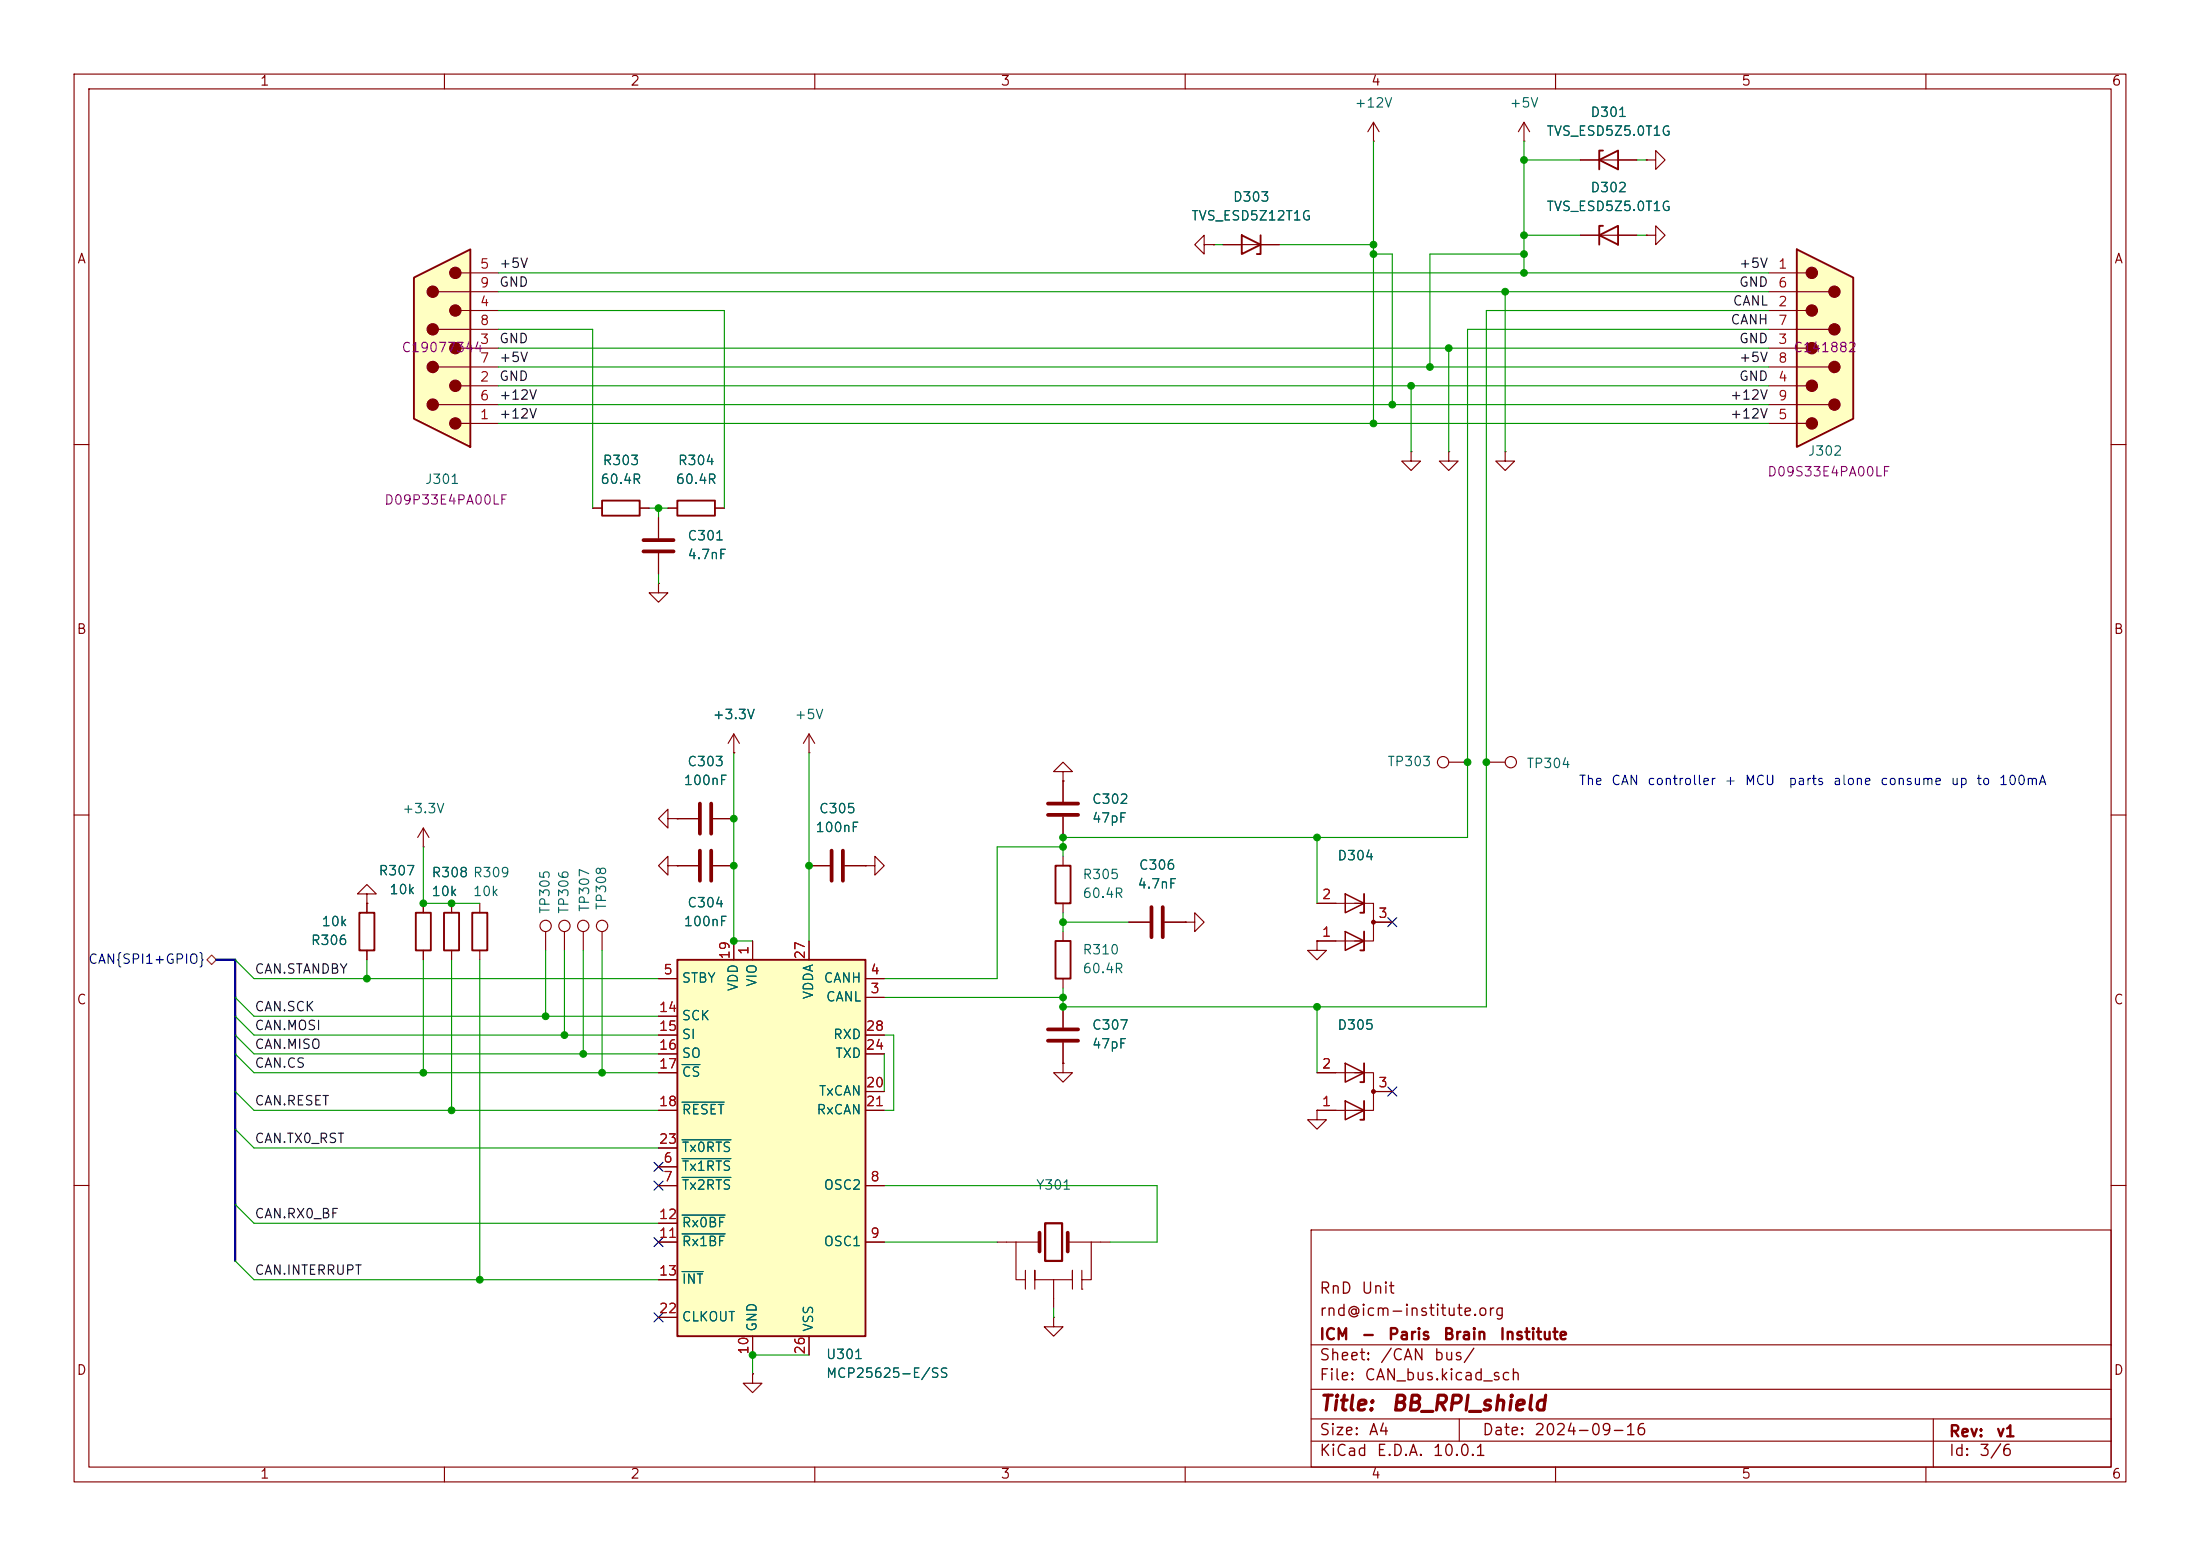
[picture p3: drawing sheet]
<svg xmlns="http://www.w3.org/2000/svg" width="297mm" height="210mm" viewBox="0 0 297 210" stroke-linecap="round" stroke-linejoin="round" font-family="sans-serif">
<g fill="none" stroke="#840000" stroke-width=".15">
<path d="M10 10h277v190h-277zM12 12h273v186h-273zM60 10v2M110 10v2M160 10v2M210 10v2M260 10v2M213.4 21.6h7.6M213.4 31.8h7.6M222.2 21.6h1.3v-1.3l1.3 1.3-1.3 1.3v-1.3M222.2 21.6h.1M222.2 31.8h1.3v-1.3l1.3 1.3-1.3 1.2v-1.2"/>
<path d="M222.2 31.8h.1M10 60h2M285 60h2M109.2 99.1l-.7 1.2M109.2 99.1l.8 1.2M109.2 99.1v2.5M10 110h2M57.1 114.3h.1M57.1 111.8v2.5M57.1 111.8l-.7 1.2M57.1 111.8l.8 1.2M91.4 110.5h2.8"/>
<path d="M96.3 110.5h2.8M109.2 101.6h.1M143.5 104.1h1.3l-1.3-1.2-1.3 1.2h1.3v1.3M143.5 105.4h.1M195.6 102.9h2.5M285 110h2M49.5 120.7h1.3l-1.3-1.3-1.2 1.3h1.2v1.2M49.5 121.9h.1M49.5 121.9v1.3M49.5 128.3v1.2M57.1 121.9v1.3M57.1 128.3v1.2"/>
<path d="M61 121.9v1.3M61 128.3v1.2M143.5 125.7v1.3M143.5 132.1v1.3M143.5 135.9v2.8M152.4 124.5h2.8M157.2 124.5h2.8M160 124.5h1.3v-1.3l1.3 1.3-1.3 1.2v-1.2M160 124.5h.1M177.8 127h6.3M177.8 121.9h6.3M182.9 121.9h2.5v5.1h-2.5"/>
<path d="M185.4 124.5h2.6M143.5 140.7v2.8M10 160h2M177 166h108v32h-108zM285 160h2M60 198v2M110 198v2M160 198v2M177 194.5h108M177 191.5h108M177 187.5h108M177 181.5h108"/>
<path d="M197 191.5v3M210 198v2M260 198v2M261 191.5v6.5"/>
<circle cx="194.8" cy="102.9" r=".76"/>
</g>
<path d="M215.9 21.6l2.5-1.3v2.6zM215.9 31.8l2.5-1.3v2.5zM216.4 20.3h-.5v2.6M216.4 30.5h-.5v2.5M48.5 123.2h2v5.1h-2zM56.1 123.2h2.1v5.1h-2.1zM59.9 123.2h2.1v5.1h-2.1zM142.5 127h2v5.1h-2zM184.1 125.7v2.6h-.5M184.1 120.7v2.5h-.5" fill="none" stroke="#840000" stroke-width=".25"/>
<path d="M94.5 108.5v4M96 108.5v4M141.5 138.9h4M155.4 122.4v4.1M157 122.4v4.1M141.5 140.5h4" fill="none" stroke="#840000" stroke-width=".51"/>
<circle cx="185.4" cy="124.5" r=".25" fill="#840000" stroke="#840000" stroke-width=".15"/>
<path d="M181.6 125.7l2.5 1.3-2.5 1.3zM181.6 120.7l2.5 1.2-2.5 1.3z" fill="none" stroke="#840000" stroke-width=".2"/>
<path d="M242.6 33.7l7.6 3.8v19l-7.6 3.8z" fill="#ffffc2"/>
<g fill="none" stroke="#840000" stroke-width=".15">
<path d="M205.7 19.1h.1M205.7 16.5l-.7 1.3M205.7 16.5l.8 1.3M205.7 16.5v2.6M238.8 39.4h8.1M238.8 36.8h5M238.8 57.2h5M238.8 54.6h8.1M238.8 52.1h5M238.8 49.5h8.1M238.8 47h5M238.8 44.5h8.1"/>
<path d="M238.8 41.9h5M80 68.6h1.3M86.4 68.6h1.2M88.9 78.7v1.3h1.3l-1.3 1.3-1.3-1.3h1.3M88.9 78.7h.1M88.9 69.9v2.7M88.9 74.7v2.8M90.2 68.6h1.2M96.5 68.6h1.3M190.5 61v1.2h1.3l-1.3 1.3-1.3-1.3h1.3M190.5 61h.1M195.6 61v1.2h1.2l-1.2 1.3-1.3-1.3h1.3"/>
<path d="M195.6 61h.1M203.2 61v1.2h1.3l-1.3 1.3-1.3-1.3h1.3M203.2 61h.1M99.1 99.1l-.8 1.2M99.1 99.1l.7 1.2M99.1 99.1v2.5M90.2 116.8v-1.2l-1.3 1.2 1.3 1.3v-1.3h1.2M90.2 110.5v-1.3l-1.3 1.3 1.3 1.3v-1.3h1.2M91.4 116.8h.1M91.4 110.5h.1M91.4 116.8h2.8M96.3 116.8h2.8"/>
<path d="M99.1 101.6h.1M109.2 116.8h2.8M114 116.8h2.8M116.8 116.8h1.3v-1.2l1.3 1.2-1.3 1.3v-1.3M116.8 116.8h.1M143.5 115.6v1.2M143.5 121.9v1.3M177.8 127v1.3h1.3l-1.3 1.2-1.3-1.2h1.3M177.8 127h.1M177.8 149.9v1.2h1.3l-1.3 1.3-1.3-1.3h1.3M177.8 149.9h.1M177.8 149.9h6.3"/>
<path d="M177.8 144.8h6.3M182.9 144.8h2.5v5.1h-2.5M185.4 147.3h2.6M101.6 185.4v1.3h1.3l-1.3 1.3-1.3-1.3h1.3M101.6 185.4h.1"/>
</g>
<path d="M242.6 33.7l7.6 3.8v19l-7.6 3.8zM81.3 67.6h5.1v2h-5.1zM91.4 67.6h5.1v2h-5.1zM142.5 116.8h2v5.1h-2zM184.1 148.6v2.5h-.5M184.1 143.5v2.6h-.5" fill="none" stroke="#840000" stroke-width=".25"/>
<g fill="#840000" stroke="#840000" stroke-width=".15">
<circle cx="244.6" cy="57.1" r=".76"/>
<circle cx="244.6" cy="52.1" r=".76"/>
<circle cx="244.6" cy="47" r=".76"/>
<circle cx="244.6" cy="41.9" r=".76"/>
<circle cx="244.6" cy="36.8" r=".76"/>
<circle cx="247.6" cy="54.6" r=".76"/>
<circle cx="247.6" cy="49.5" r=".76"/>
<circle cx="247.6" cy="44.4" r=".76"/>
<circle cx="247.6" cy="39.4" r=".76"/>
<circle cx="185.4" cy="147.3" r=".25"/>
</g>
<path d="M86.9 72.9h4M86.9 74.4h4M94.5 114.8v4.1M96 114.8v4.1M112.3 114.8v4.1M113.8 114.8v4.1" fill="none" stroke="#840000" stroke-width=".51"/>
<path d="M181.6 148.6l2.5 1.3-2.5 1.2zM181.6 143.5l2.5 1.3-2.5 1.3z" fill="none" stroke="#840000" stroke-width=".2"/>
<path d="M55.9 37.5l7.6-3.8v26.6l-7.6-3.8z" fill="#ffffc2"/>
<g fill="none" stroke="#840000" stroke-width=".15">
<path d="M185.4 19.1h.1M185.4 16.5l-.7 1.3M185.4 16.5l.8 1.3M185.4 16.5v2.6M59.2 39.4h8.1M62.2 36.8h5.1M165.1 33h7.6M59.2 44.5h8.1M59.2 49.5h8.1M59.2 54.6h8.1M62.2 41.9h5.1M62.2 47h5.1"/>
<path d="M62.2 52.1h5.1M62.2 57.2h5.1"/>
</g>
<path d="M55.9 37.5l7.6-3.8v26.6l-7.6-3.8zM167.6 31.8l2.6 1.2-2.6 1.3zM170.2 31.8v2.5h-.5" fill="none" stroke="#840000" stroke-width=".25"/>
<g fill="#840000" stroke="#840000" stroke-width=".15">
<circle cx="61.5" cy="36.8" r=".76"/>
<circle cx="61.5" cy="41.9" r=".76"/>
<circle cx="61.5" cy="47" r=".76"/>
<circle cx="61.5" cy="52.1" r=".76"/>
<circle cx="61.5" cy="57.1" r=".76"/>
<circle cx="58.4" cy="39.4" r=".76"/>
<circle cx="58.4" cy="44.4" r=".76"/>
<circle cx="58.4" cy="49.5" r=".76"/>
<circle cx="58.4" cy="54.6" r=".76"/>
</g>
<path d="M91.4 129.5h25.4v50.8h-25.4z" fill="#ffffc2"/>
<path d="M63.8 123.2h2v5.1h-2zM91.4 129.5h25.4v50.8h-25.4z" fill="none" stroke="#840000" stroke-width=".25"/>
<g fill="none" stroke="#840000" stroke-width=".15">
<path d="M162.6 33v-1.2l-1.3 1.2 1.3 1.3v-1.3h1.2M163.8 33h.1M165.1 33h2.5M170.2 33h2.5M213.4 21.6h2.5M213.4 31.8h2.5M218.4 21.6h2.6M218.4 31.8h2.6M222.2 21.6h.1M222.2 31.8h.1M80 68.6h1.3M86.4 68.6h1.2"/>
<path d="M88.9 69.9v2.7M88.9 74.7v2.8M90.2 68.6h1.2M96.5 68.6h1.3M91.4 116.8h.1M91.4 110.5h.1M91.4 110.5h2.8M91.4 116.8h2.8M96.3 110.5h2.8M96.3 116.8h2.8M99.1 101.6h.1M109.2 116.8h2.8"/>
<path d="M114 116.8h2.8M116.8 116.8h.1M143.5 105.4h.1M143.5 105.4v2.8M143.5 110.2v2.8M200.7 102.9h2.5M49.5 121.9h.1M49.5 121.9v1.3M49.5 128.3v1.2M57.1 121.9v1.3M57.1 128.3v1.2M61 121.9v1.3"/>
<path d="M61 128.3v1.2M64.8 121.9v1.3M64.8 128.3v1.2M73.7 125.7v2.6M76.2 125.7v2.6M78.7 125.7v2.6M81.3 125.7v2.6M88.9 132.1h2.5M88.9 137.2h2.5M88.9 139.7h2.5M99.1 127v2.5M101.6 127v2.5"/>
<path d="M109.2 127v2.5M116.8 134.6h2.6M116.8 132.1h2.6M116.8 139.7h2.6M143.5 135.9v2.8M152.4 124.5h2.8M157.2 124.5h2.8M160 124.5h.1M177.8 127h.1M177.8 127h2.5M177.8 121.9h2.5M185.4 124.5h2.6"/>
<path d="M88.9 157.5h2.5M88.9 142.2h2.5M88.9 144.8h2.5M88.9 149.9h2.5M88.9 154.9h2.5M116.8 142.2h2.6M116.8 149.9h2.6M116.8 147.3h2.6M143.5 143.5v1.3h1.3l-1.3 1.3-1.3-1.3h1.3M143.5 143.5h.1M143.5 140.7v2.8M177.8 149.9h.1"/>
<path d="M177.8 144.8h2.5M177.8 149.9h2.5M185.4 147.3h2.6M88.9 160h2.5M88.9 167.6h2.5M88.9 165.1h2.5M88.9 172.7h2.5M88.9 177.8h2.5M116.8 160h2.6M116.8 167.6h2.6M134.6 167.6h5.7M137.2 167.6v5.1h1.2"/>
<path d="M138.4 171.5v2.5M142.2 177.8v1.3h1.3l-1.3 1.2-1.2-1.2h1.2M142.2 177.8h.1M142.2 172.7h-2.5v-1.2v2.5M142.2 172.7h2.6v-1.2v2.5M142.2 172.7v3.8M144.1 167.6h5.8M146 172.7h.1M146 174h.1M146 171.5v2.5M147.3 167.6v5.1h-1.3M101.6 185.4h.1"/>
<path d="M101.6 180.3v2.6M109.2 180.3v2.6"/>
<circle cx="204" cy="102.9" r=".76"/>
<circle cx="73.7" cy="125" r=".76"/>
<circle cx="76.2" cy="125" r=".76"/>
<circle cx="78.7" cy="125" r=".76"/>
<circle cx="81.3" cy="125" r=".76"/>
</g>
<path d="M92.1 156.4h6.6M92.1 158.9h6.6M92.1 143.7h2.4M92.1 148.8h5.7M92.1 153.8h6.6M92.1 166.5h5.8M92.1 164h5.8M92.1 171.6h2.8" fill="none" stroke="#006464" stroke-width=".15"/>
<path d="M141.5 108.5h4M141.5 110h4M140.3 166.4v2.5M144.1 166.4v2.5" fill="none" stroke="#840000" stroke-width=".51"/>
<path d="M141.1 165.1h2.3v5.1h-2.3z" fill="none" stroke="#840000" stroke-width=".3"/>
<path d="M27.9 129.5l.7-.6 .6 .6-.6 .7z" fill="none" stroke="#725600" stroke-width=".15"/>
<path d="M29.2 129.5h2.5v40.7" fill="none" stroke="#000084" stroke-width=".3"/>
<g fill="none" stroke="#009600" stroke-width=".15">
<path d="M185.4 19.1v38.1M205.7 19.1v17.7M67.3 39.4h171.5M67.3 36.8h171.5M163.8 33h1.3M172.7 33h12.7M185.4 34.3h2.6v20.3M203.2 39.4v21.6M205.7 31.8h7.7M205.7 21.6h7.7M205.7 34.3h-12.7v15.2M221 31.8h1.2"/>
<path d="M221 21.6h1.2M67.3 49.5h171.5M67.3 41.9h30.5v26.7M67.3 47h171.5M67.3 44.5h12.7v24.1M67.3 52.1h171.5M67.3 57.2h171.5M67.3 54.6h171.5M190.5 52.1v8.9M195.6 47v14M238.8 44.5h-40.7v68.5h-54.6v2.6M238.8 41.9h-38.1v94h-57.2v-2.5"/>
<path d="M87.6 68.6h2.6M88.9 68.6v1.3M88.9 77.5v1.2M57.1 114.3v7.6h7.7M99.1 101.6v25.4h2.5M109.2 101.6v25.4M143.5 114.3h-8.9v17.8h-15.2M177.8 113v8.9M31.7 129.5l2.6 2.6h54.6M31.7 137.2l2.6 2.5h54.6M31.7 139.7l2.6 2.5h54.6M31.7 134.6l2.6 2.6h54.6"/>
<path d="M49.5 129.5v2.6M57.1 129.5v15.3M61 129.5v20.4M64.8 129.5v43.2M73.7 128.3v8.9M76.2 128.3v11.4M78.7 128.3v13.9M81.3 128.3v16.5M119.4 134.6h24.1M119.4 139.7h1.2v10.2h-1.2M143.5 123.2v2.5M143.5 124.5h8.9"/>
<path d="M177.8 135.9v8.9M31.7 147.3l2.6 2.6h54.6M31.7 142.2l2.6 2.6h54.6M31.7 152.4l2.6 2.5h54.6M119.4 142.2v5.1M31.7 170.2l2.6 2.5h54.6M31.7 162.6l2.6 2.5h54.6M119.4 160h36.8v7.6h-6.3M119.4 167.6h15.2M142.2 176.5v1.3M109.2 182.9h-7.6v2.5"/>
</g>
<path d="M187.4 123.9l1.2 1.2M188.6 123.9l-1.2 1.2M88.3 156.9l1.2 1.2M88.3 159.4l1.2 1.2M89.5 156.9l-1.2 1.2M89.5 159.4l-1.2 1.2M187.4 146.7l1.2 1.2M188.6 146.7l-1.2 1.2M88.3 167l1.2 1.2M88.3 177.2l1.2 1.2M89.5 167l-1.2 1.2M89.5 177.2l-1.2 1.2" fill="none" stroke="#000084" stroke-width=".15"/>
<g fill="#009600" stroke="#009600" stroke-width=".14">
<circle cx="203.2" cy="39.4" r=".46"/>
<circle cx="205.7" cy="36.8" r=".46"/>
<circle cx="81.3" cy="144.8" r=".46"/>
<circle cx="76.2" cy="139.7" r=".46"/>
<circle cx="78.7" cy="142.2" r=".46"/>
<circle cx="57.1" cy="144.8" r=".46"/>
<circle cx="61" cy="149.9" r=".46"/>
<circle cx="73.7" cy="137.2" r=".46"/>
<circle cx="99.1" cy="110.5" r=".46"/>
<circle cx="101.6" cy="182.9" r=".46"/>
<circle cx="99.1" cy="116.8" r=".46"/>
<circle cx="109.2" cy="116.8" r=".46"/>
<circle cx="64.8" cy="172.7" r=".46"/>
<circle cx="99.1" cy="127" r=".46"/>
<circle cx="49.5" cy="132.1" r=".46"/>
<circle cx="57.1" cy="121.9" r=".46"/>
<circle cx="61" cy="121.9" r=".46"/>
<circle cx="198.1" cy="102.9" r=".46"/>
<circle cx="200.7" cy="102.9" r=".46"/>
<circle cx="143.5" cy="134.6" r=".46"/>
<circle cx="143.5" cy="113" r=".46"/>
<circle cx="143.5" cy="114.3" r=".46"/>
<circle cx="143.5" cy="124.5" r=".46"/>
<circle cx="190.5" cy="52.1" r=".46"/>
<circle cx="193" cy="49.5" r=".46"/>
<circle cx="177.8" cy="135.9" r=".46"/>
<circle cx="143.5" cy="135.9" r=".46"/>
<circle cx="177.8" cy="113" r=".46"/>
<circle cx="195.6" cy="47" r=".46"/>
<circle cx="88.9" cy="68.6" r=".46"/>
<circle cx="205.7" cy="31.8" r=".46"/>
<circle cx="205.7" cy="34.3" r=".46"/>
<circle cx="185.4" cy="57.2" r=".46"/>
<circle cx="188" cy="54.6" r=".46"/>
<circle cx="185.4" cy="33" r=".46"/>
<circle cx="185.4" cy="34.3" r=".46"/>
<circle cx="205.7" cy="21.6" r=".46"/>
</g>
<g font-size="2" fill="#840000">
<text x="178" y="190.9">Title:</text>
<text x="187.7" y="190.9">BB_RPI_shield</text>
</g>
<g font-size="1.5" fill="#840000">
<text x="178" y="178">rnd@icm-institute.org</text>
<text x="178" y="175">RnD</text>
<text x="183.7" y="175">Unit</text>
<text x="178" y="184">Sheet:</text>
<text x="178" y="181.2">ICM</text>
<text x="183.7" y="181.2">-</text>
<text x="186.2" y="184">/CAN</text>
<text x="187.3" y="181.2">Paris</text>
<text x="193.5" y="184">bus/</text>
<text x="194.7" y="181.2">Brain</text>
<text x="202.3" y="181.2">Institute</text>
<text x="178" y="186.7">File:</text>
<text x="184.1" y="186.7">CAN_bus.kicad_sch</text>
<text x="178" y="196.9">KiCad</text>
<text x="178" y="194.1">Size:</text>
<text x="184.7" y="194.1">A4</text>
<text x="185.7" y="196.9">E.D.A.</text>
<text x="193.3" y="196.9">10.0.1</text>
<text x="200" y="194.1">Date:</text>
<text x="207" y="194.1">2024-09-16</text>
<text x="263" y="194.3">Rev:</text>
<text x="263" y="196.9">Id:</text>
<text x="267.1" y="196.9">3/6</text>
<text x="269.4" y="194.3">v1</text>
</g>
<g font-size="1.3" fill="#840000">
<text x="35" y="11.9">1</text>
<text x="85" y="11.9">2</text>
<text x="135" y="11.9">3</text>
<text x="185" y="11.9">4</text>
<text x="235" y="11.9">5</text>
<text x="285" y="11.9">6</text>
<text x="10.3" y="35.9">A</text>
<text x="285.3" y="35.9">A</text>
<text x="10.3" y="85.9">B</text>
<text x="285.3" y="85.9">B</text>
<text x="10.3" y="135.9">C</text>
<text x="285.3" y="135.9">C</text>
<text x="10.3" y="185.9">D</text>
<text x="285.3" y="185.9">D</text>
<text x="35" y="199.9">1</text>
<text x="85" y="199.9">2</text>
<text x="135" y="199.9">3</text>
<text x="185" y="199.9">4</text>
<text x="235" y="199.9">5</text>
<text x="285" y="199.9">6</text>
</g>
<g font-size="1.3" fill="#006464">
<text x="182.8" y="14.8">+12V</text>
<text x="203.7" y="14.8">+5V</text>
<text x="214.6" y="16.1">D301</text>
<text x="208.7" y="18.6">TVS_ESD5Z5.0T1G</text>
<text x="166.4" y="27.5">D303</text>
<text x="208.7" y="28.8">TVS_ESD5Z5.0T1G</text>
<text x="214.6" y="26.3">D302</text>
<text x="160.7" y="30.1">TVS_ESD5Z12T1G</text>
<text x="57.3" y="65.6">J301</text>
<text x="81" y="65.6">60.4R</text>
<text x="81.3" y="63.1">R303</text>
<text x="91.1" y="65.6">60.4R</text>
<text x="91.4" y="63.1">R304</text>
<text x="244" y="61.8">J302</text>
<text x="92.7" y="73.3">C301</text>
<text x="92.7" y="75.8">4.7nF</text>
<text x="96.1" y="97.4">+3.3V</text>
<text x="107.2" y="97.4">+5V</text>
<text x="92.2" y="106.3">100nF</text>
<text x="92.7" y="103.7">C303</text>
<text x="187.2" y="103.7">TP303</text>
<text x="206" y="104">TP304</text>
<text x="54.2" y="110.1">+3.3V</text>
<text x="110" y="112.6">100nF</text>
<text x="110.5" y="110.1">C305</text>
<text x="147.3" y="108.8">C302</text>
<text x="147.3" y="111.4">47pF</text>
<text x="51" y="118.5">R307</text>
<text x="58.2" y="118.7">R308 R309</text>
<text x="58.2" y="118.7">R308</text>
<text x="146.1" y="119">R305</text>
<text x="153.7" y="117.7">C306</text>
<text x="180.5" y="116.4">D304</text>
<text x="43.3" y="125.3">10k</text>
<text x="52.5" y="121">10k</text>
<text x="58.2" y="121.3">10k</text>
<text x="63.8" y="121.3">10k</text>
<text x="74.5" y="123.4" transform="rotate(-90 74.5 123.4)">TP305</text>
<text x="77.1" y="123.4" transform="rotate(-90 77.1 123.4)">TP306</text>
<text x="79.9" y="123.2" transform="rotate(-90 79.9 123.2)">TP307</text>
<text x="82.1" y="122.9" transform="rotate(-90 82.1 122.9)">TP308</text>
<text x="92.2" y="125.3">100nF</text>
<text x="92.7" y="122.8">C304</text>
<text x="146.1" y="121.5">60.4R</text>
<text x="153.5" y="120.2">4.7nF</text>
<text x="41.9" y="127.9">R306</text>
<text x="146.1" y="129.1">R310</text>
<text x="146.1" y="131.7">60.4R</text>
<text x="91.9" y="132.9">STBY</text>
<text x="99.9" y="133.9" transform="rotate(-90 99.9 133.9)">VDD</text>
<text x="102.5" y="133.3" transform="rotate(-90 102.5 133.3)">VIO</text>
<text x="110.1" y="135" transform="rotate(-90 110.1 135)">VDDA</text>
<text x="111.1" y="132.9">CANH</text>
<text x="111.4" y="135.5">CANL</text>
<text x="91.9" y="138">SCK</text>
<text x="91.9" y="140.6">SI</text>
<text x="91.9" y="143.1">SO</text>
<text x="112.4" y="140.6">RXD</text>
<text x="112.7" y="143.1">TXD</text>
<text x="147.3" y="139.3">C307</text>
<text x="147.3" y="141.8">47pF</text>
<text x="180.5" y="139.3">D305</text>
<text x="91.9" y="145.6">CS</text>
<text x="110.4" y="148.2">TxCAN</text>
<text x="91.9" y="150.7">RESET</text>
<text x="91.9" y="155.8">Tx0RTS</text>
<text x="110.1" y="150.7">RxCAN</text>
<text x="91.9" y="158.3">Tx1RTS</text>
<text x="91.9" y="160.9">Tx2RTS</text>
<text x="111.1" y="160.9">OSC2</text>
<text x="139.8" y="160.9">Y301</text>
<text x="91.9" y="166">Rx0BF</text>
<text x="91.9" y="168.5">Rx1BF</text>
<text x="91.9" y="173.6">INT</text>
<text x="111.1" y="168.5">OSC1</text>
<text x="91.9" y="178.7">CLKOUT</text>
<text x="102.5" y="179.8" transform="rotate(-90 102.5 179.8)">GND</text>
<text x="110.1" y="179.8" transform="rotate(-90 110.1 179.8)">VSS</text>
<text x="111.4" y="183.7">U301</text>
<text x="111.4" y="186.3">MCP25625-E/SS</text>
</g>
<g font-size="1.3" fill="#a90000">
<text x="64.7" y="41.7">4</text>
<text x="64.7" y="36.6">5</text>
<text x="64.7" y="39.1">9</text>
<text x="240" y="36.6">1</text>
<text x="240" y="41.7">2</text>
<text x="240" y="39.1">6</text>
<text x="64.7" y="46.7">3</text>
<text x="64.7" y="44.2">8</text>
<text x="240" y="46.7">3</text>
<text x="240" y="44.2">7</text>
<text x="64.7" y="51.8">2</text>
<text x="64.7" y="49.3">7</text>
<text x="240" y="51.8">4</text>
<text x="240" y="49.3">8</text>
<text x="64.7" y="56.9">1</text>
<text x="64.7" y="54.4">6</text>
<text x="240" y="56.9">5</text>
<text x="240" y="54.4">9</text>
<text x="178.4" y="121.7">2</text>
<text x="186" y="124.2">3</text>
<text x="89.5" y="131.8">5</text>
<text x="98.8" y="129.6" transform="rotate(-90 98.8 129.6)">19</text>
<text x="101.3" y="129" transform="rotate(-90 101.3 129)">1</text>
<text x="109" y="129.6" transform="rotate(-90 109 129.6)">27</text>
<text x="117.4" y="131.8">4</text>
<text x="178.4" y="126.7">1</text>
<text x="88.9" y="136.9">14</text>
<text x="117.4" y="134.4">3</text>
<text x="88.9" y="139.4">15</text>
<text x="88.9" y="142">16</text>
<text x="116.8" y="142">24</text>
<text x="116.8" y="139.4">28</text>
<text x="88.9" y="144.5">17</text>
<text x="88.9" y="149.6">18</text>
<text x="116.8" y="147.1">20</text>
<text x="116.8" y="149.6">21</text>
<text x="178.4" y="149.6">1</text>
<text x="178.4" y="144.5">2</text>
<text x="186" y="147.1">3</text>
<text x="88.9" y="154.7">23</text>
<text x="89.5" y="157.2">6</text>
<text x="89.5" y="159.8">7</text>
<text x="117.4" y="159.8">8</text>
<text x="88.9" y="167.4">11</text>
<text x="88.9" y="164.8">12</text>
<text x="117.4" y="167.4">9</text>
<text x="88.9" y="172.5">13</text>
<text x="88.9" y="177.5">22</text>
<text x="101.3" y="182.9" transform="rotate(-90 101.3 182.9)">10</text>
<text x="109" y="182.9" transform="rotate(-90 109 182.9)">26</text>
</g>
<g font-size="1.3" fill="#0f0f0f">
<text x="67.3" y="36.5">+5V</text>
<text x="67.3" y="39">GND</text>
<text x="233.8" y="41.6">CANL</text>
<text x="234.7" y="36.5">+5V</text>
<text x="234.7" y="39">GND</text>
<text x="67.3" y="46.6">GND</text>
<text x="233.5" y="44.1">CANH</text>
<text x="234.7" y="46.6">GND</text>
<text x="67.3" y="51.7">GND</text>
<text x="67.3" y="49.2">+5V</text>
<text x="234.7" y="49.2">+5V</text>
<text x="234.7" y="51.7">GND</text>
<text x="67.3" y="56.8">+12V</text>
<text x="67.3" y="54.3">+12V</text>
<text x="233.5" y="54.3">+12V</text>
<text x="233.5" y="56.8">+12V</text>
<text x="34.3" y="131.7">CAN.STANDBY</text>
<text x="34.3" y="136.8">CAN.SCK</text>
<text x="34.3" y="141.9">CAN.MISO</text>
<text x="34.3" y="139.4">CAN.MOSI</text>
<text x="34.3" y="144.4">CAN.CS</text>
<text x="34.3" y="149.5">CAN.RESET</text>
<text x="34.3" y="154.6">CAN.TX0_RST</text>
<text x="34.3" y="164.8">CAN.RX0_BF</text>
<text x="34.3" y="172.4">CAN.INTERRUPT</text>
</g>
<g font-size="1.3" fill="#840084">
<text x="54.1" y="47.9">C19077344</text>
<text x="242" y="47.9">C141882</text>
<text x="238.5" y="64.6">D09S33E4PA00LF</text>
<text x="51.8" y="68.4">D09P33E4PA00LF</text>
</g>
<g font-size="1.3" fill="#0000c2">
<text x="213" y="106.3">The</text>
<text x="217.4" y="106.3">CAN</text>
<text x="222.3" y="106.3">controller</text>
<text x="232.7" y="106.3">+</text>
<text x="235.4" y="106.3">MCU</text>
<text x="241.3" y="106.3">parts</text>
<text x="247.4" y="106.3">alone</text>
<text x="253.7" y="106.3">consume</text>
<text x="263.2" y="106.3">up</text>
<text x="266.7" y="106.3">to</text>
<text x="269.8" y="106.3">100mA</text>
</g>
<text font-size="1.3" fill="#000084" x="11.8" y="130.4">CAN{SPI1+GPIO}</text>
</svg>
